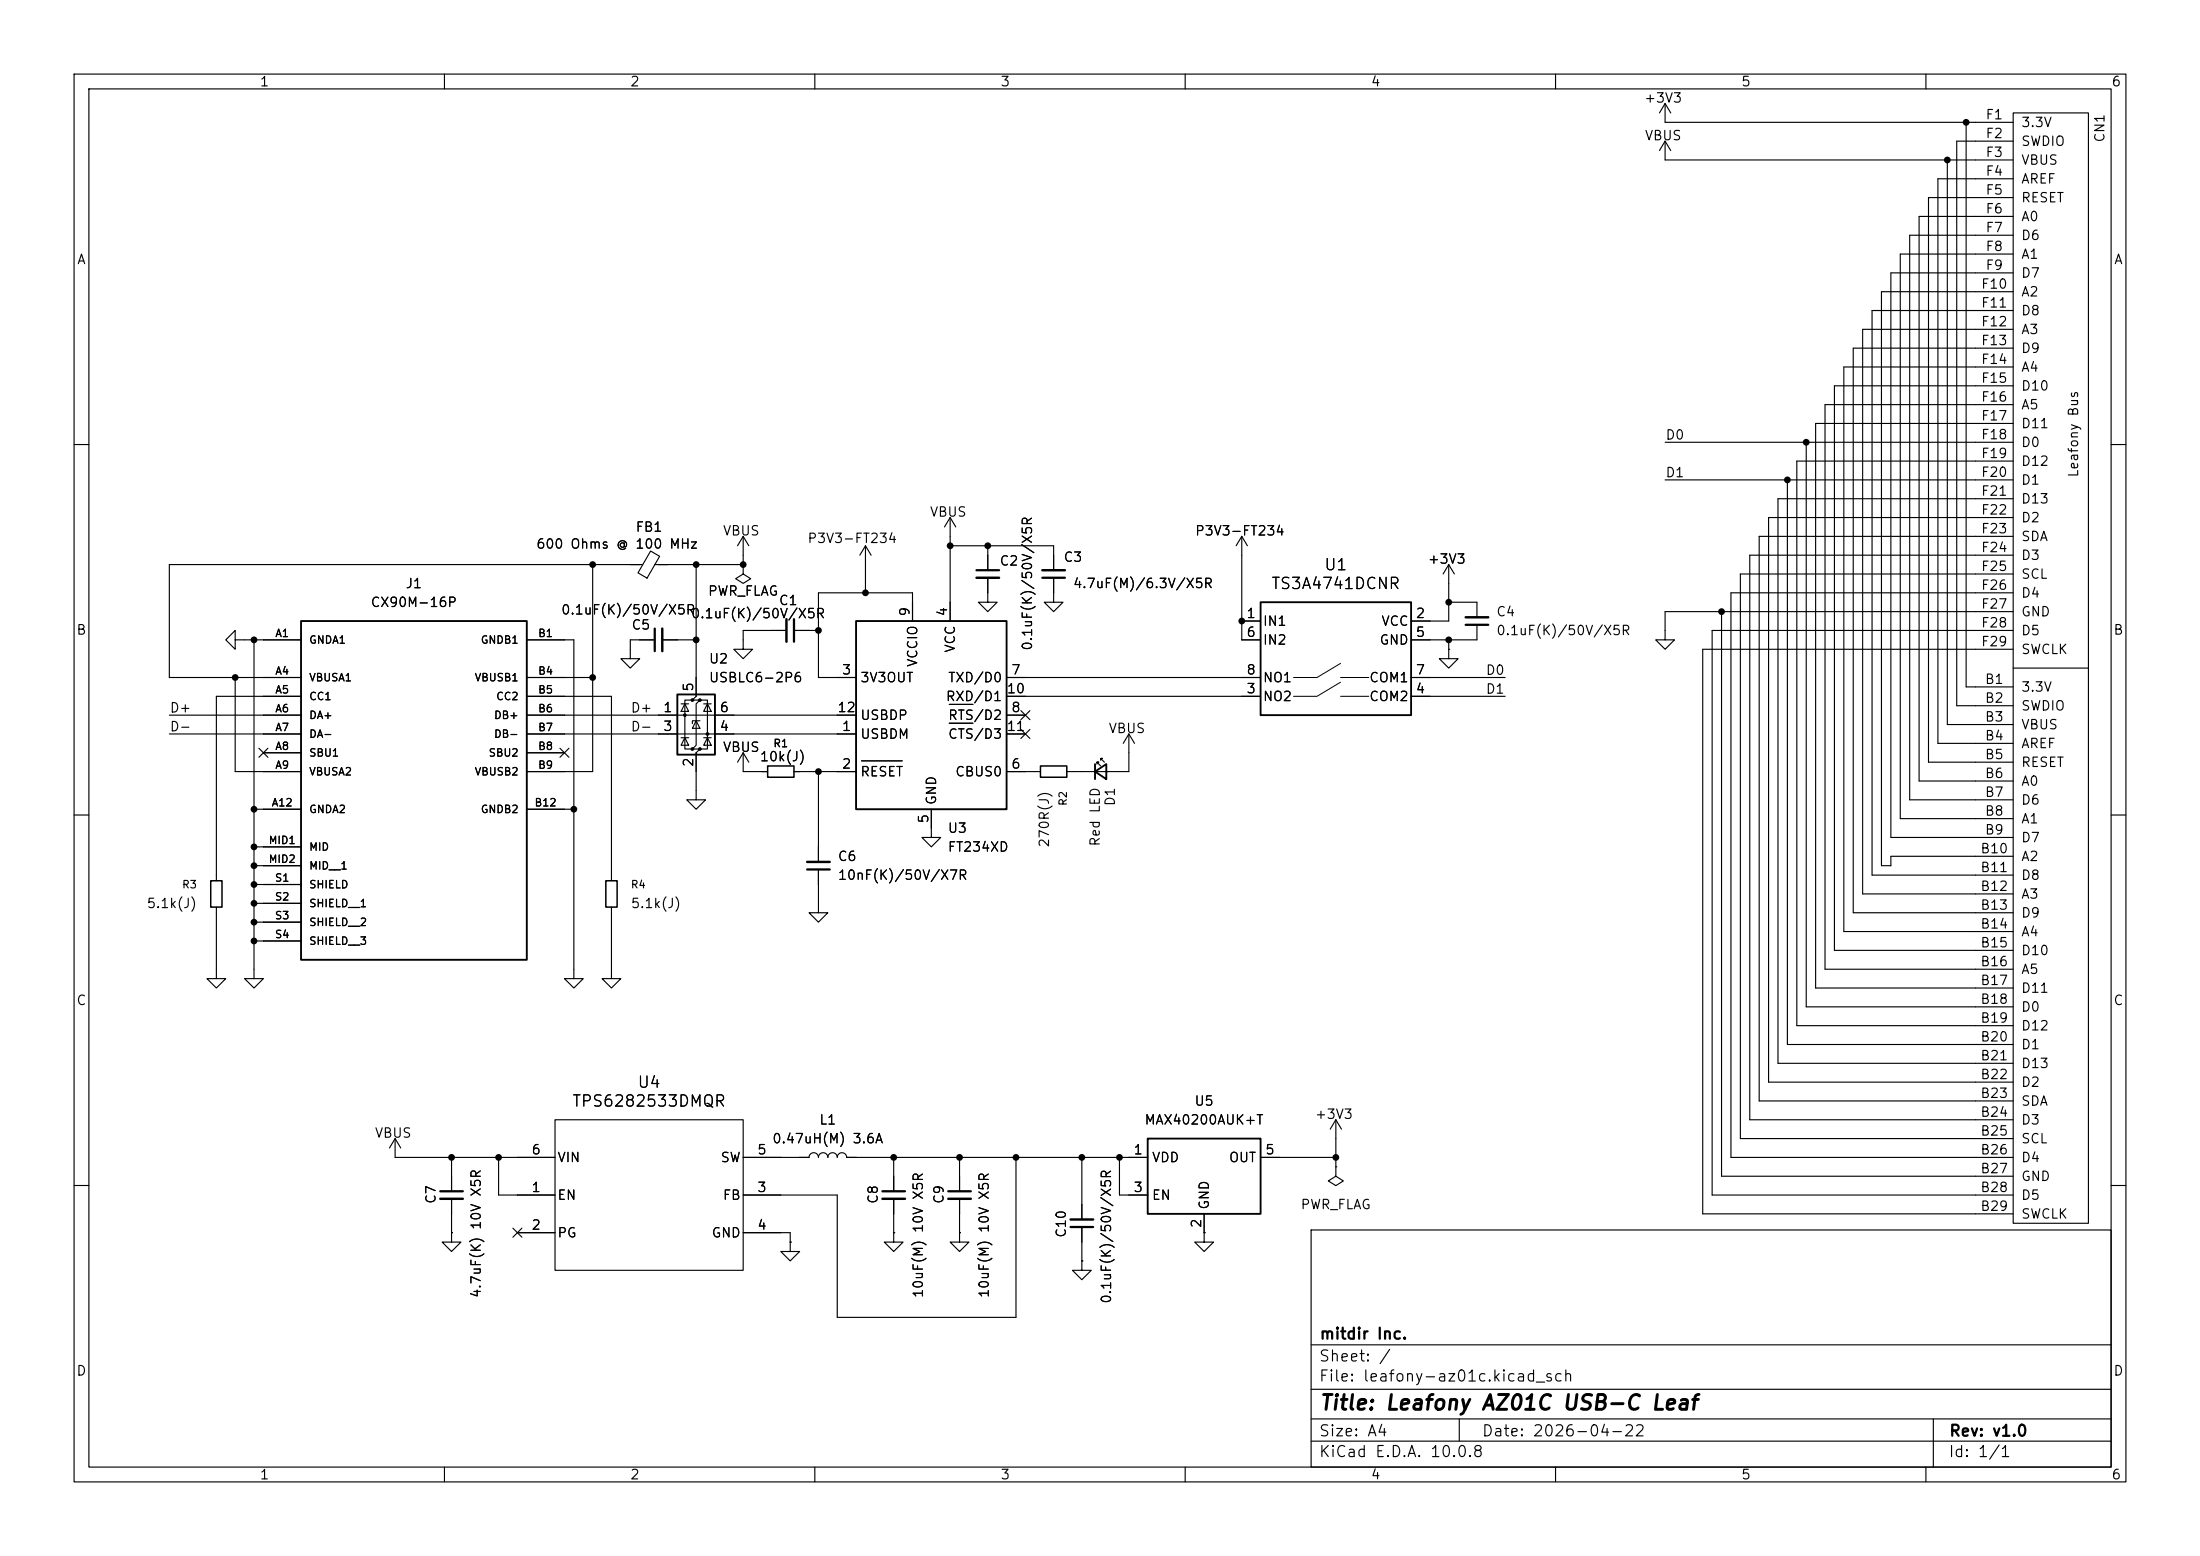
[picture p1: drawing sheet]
<svg xmlns="http://www.w3.org/2000/svg" width="297mm" height="210mm" viewBox="0 0 297 210" stroke-linecap="round" stroke-linejoin="round" font-family="sans-serif">
<g fill="none" stroke="#000" stroke-width=".15">
<path d="M10 10h277v190h-277zM12 12h273v186h-273zM60 10v2M110 10v2M160 10v2M210 10v2M224.8 14v2.5h47M224.8 19.1v2.5h47M224.8 14l-.8 1.2M224.8 14l.8 1.2M224.8 19.1l-.8 1.2M224.8 19.1l.8 1.2"/>
<path d="M260 10v2M265.4 16.5v76.2h6.4M271.8 15.2h10.1v149.9h-10.1zM271.8 19.1h-7.6v76.2h7.6M262.9 21.6v76.2h8.9M271.8 39.4h-17.8v77.4h1.3v-1.2h16.5M271.8 24.1h-10.2v76.2h10.2M271.8 26.7h-11.5v76.2h11.5M271.8 29.2h-12.7v76.2h12.7M271.8 31.8h-14v76.2h14M271.8 34.3h-15.3v76.2h15.3M271.8 36.8h-16.5v76.2h16.5"/>
<path d="M224.8 59.7h47M243.8 59.7v76.2h28M271.8 41.9h-19.1v76.2h19.1M271.8 44.5h-20.3v76.2h20.3M271.8 47h-21.6v76.2h21.6M271.8 49.5h-22.9v76.2h22.9M271.8 52.1h-24.2v76.2h24.2M271.8 54.6h-25.4v76.2h25.4M271.8 57.2h-26.7v76.2h26.7M10 60h2M80 76.2v27.9h-8.9M86.7 76.2h-63.8v15.2h17.7"/>
<path d="M87.8 74.4l1.3 .7-1.7 2.9-1.3-.7zM88.4 76.2h11.9M94 76.2v17.8l-.5 .5h1l-.5 .5v5.6l-.5 .5h1l-.5 .5v6.4h-1.3l1.3 1.2 1.2-1.2h-1.2M100.3 76.2v1.3l1 .6-1 .6-1-.6 1-.6M100.3 76.2h.1M100.3 72.4v3.8M100.3 72.4l-.7 1.3M100.3 72.4l.8 1.3M116.8 73.7l-.7 1.2M116.8 73.7l.8 1.2M116.8 73.7v6.3M128.3 73.7h13.9v3.3"/>
<path d="M128.3 69.9l-.8 1.2M128.3 69.9l.7 1.2M128.3 69.9v13.9M133.3 78v3.3h-1.2l1.2 1.3 1.3-1.3h-1.3M133.3 73.7v3.3M142.2 78v3.3h-1.2l1.2 1.3 1.3-1.3h-1.3M167.6 72.4v14h2.6M167.6 72.4l-.7 1.3M167.6 72.4l.8 1.3M195.6 76.2l-.8 1.3M195.6 76.2l.7 1.3M195.6 76.2v7.6h-5.1"/>
<path d="M224.8 64.8h47M241.3 64.8v76.2h30.5M271.8 62.2h-29.2v76.2h29.2M271.8 67.3h-31.8v76.2h31.8M271.8 69.9h-33v76.2h33M271.8 72.4h-34.3v76.2h34.3M271.8 74.9h-35.6v76.2h35.6M271.8 77.5h-36.9v76.2h36.9M285 60h2M22.9 99.1h17.7M22.9 96.5h17.7M31.7 86.4v1.2l-1.2-1.2 1.2-1.3v1.3h8.9"/>
<path d="M31.7 91.4v12.7h8.9M34.3 86.4v45.7h-1.3l1.3 1.3 1.3-1.3h-1.3M40.6 94h-11.4v24.9M71.1 86.4h6.4v45.7h-1.3l1.3 1.3 1.2-1.3h-1.2M71.1 99.1h44.5M71.1 91.4h8.9M71.1 96.5h44.5M71.1 94h11.4v24.9M88.4 86.4h-3.3v2.5h-1.3l1.3 1.3 1.3-1.3h-1.3M89.4 86.4h4.6M91.9 99.6h1.1M91.9 95h1.1"/>
<path d="M92.5 95l.5 1h-1.1zM92.5 99.6l.5 1h-1.1zM93.5 94.5h-1v6.6h1M94 97.3l.5 1h-1zM94.5 97.3h-1v.4M94.5 94.5h1v6.6h-1M95 99.6h1M95 95h1M95.5 95l.5 1h-1zM95.5 99.6l.5 1h-1zM106.2 85.1h-5.9v2.5h-1.2l1.2 1.3 1.3-1.3h-1.3M107.2 85.1h3.3"/>
<path d="M123.2 83.8v-3.8h-12.7v11.4h5.1M128.2 95.1h3.1M128.2 97.6h3.1M135.9 99.1h2.5M135.9 91.4h34.3M135.9 96.5h2.5M135.9 94h34.3M137.8 95.9l1.2 1.2M137.8 98.5l1.2 1.2M139 95.9l-1.2 1.2M139 98.5l-1.2 1.2M152.4 99.1v5h-8.4"/>
<path d="M152.4 99.1l-.8 1.2M152.4 99.1l.8 1.2M167.6 83.8h2.6M190.5 91.4h12.7M190.5 94h12.7M195.6 87.6v1.3h1.2l-1.2 1.3-1.3-1.3h1.3M195.6 87.6h.1M195.6 86.4v1.2M195.6 81.3h3.8v2M199.4 84.3v2.1h-8.9M232.4 82.6v76.2h39.4M271.8 82.6h-47v3.8h1.3l-1.3 1.2-1.3-1.2h1.3"/>
<path d="M271.8 80h-38.1v76.2h38.1M271.8 85.1h-40.7v76.2h40.7M271.8 90.2h10.1M271.8 87.6h-41.9v76.2h41.9M10 110h2M34.3 109.2h6.3M34.3 114.3h6.3M34.3 116.8h6.3M34.3 119.4h6.3M35 101l1.2 1.2M35.6 101.6h5M36.2 101l-1.2 1.2"/>
<path d="M71.1 101.6h5.1M71.1 109.2h6.4M75.6 101l1.2 1.2M76.8 101l-1.2 1.2M100.3 101.6v2.5h3.3M100.3 101.6l-.7 1.3M100.3 101.6l.8 1.3M107.2 104.1h8.4M110.5 117.3v5.9h-1.3l1.3 1.3 1.3-1.3h-1.3M110.5 104.1v12.2M116.3 102.7h5.5M125.7 109.2v3.8h-1.2l1.2 1.3 1.3-1.3h-1.3"/>
<path d="M135.9 104.1h4.6M148.1 103.1v-.2h.2h-.2l.5 .5M148.6 102.6v-.2h.2h-.2l.5 .5M285 110h2M29.2 122.4v9.7h1.3l-1.3 1.3-1.3-1.3h1.3M34.3 121.9h6.3M34.3 124.5h6.3M34.3 127h6.3M82.5 122.4v9.7h-1.2l1.2 1.3 1.3-1.3h-1.3M53.3 153.7v2.5h21.6M53.3 153.7l-.7 1.2M53.3 153.7l.8 1.2"/>
<path d="M61 156.2v4.6M67.3 156.2v5.1h7.6M74.9 151.1h25.4v20.4h-25.4zM100.3 156.2h8.9a.64 .64 0 0 1 .7-.6 .64 .64 0 0 1 .6 .6 .64 .64 0 0 1 .6-.6 .64 .64 0 0 1 .7 .6 .64 .64 0 0 1 .6-.6 .64 .64 0 0 1 .6 .6 .64 .64 0 0 1 .7-.6 .64 .64 0 0 1 .6 .6h40.6M120.6 156.2v4.6M129.5 156.2v4.6M137.2 156.2v21.6h-24.2v-16.5h-12.7M146 156.2v8.4M151.1 156.2v5.1h3.8M170.2 156.2h10.1M180.3 157.5v1.3l1.1 .6-1.1 .6-1-.6 1-.6M180.3 157.5h.1"/>
<path d="M180.3 151.1l-.7 1.3M180.3 151.1l.8 1.3M180.3 151.1v6.4M10 160h2M61 166.4v1.2h1.2l-1.2 1.3-1.3-1.3h1.3M61 166.4h.1M61 161.8v4.6M69.2 165.8l1.3 1.2M69.8 166.4h5.1M70.5 165.8l-1.3 1.2M100.3 166.4h6.4v1.2M106.7 167.6v1.3h1.2l-1.2 1.3-1.3-1.3h1.3"/>
<path d="M106.7 167.6h.1M120.6 166.4v1.2h1.3l-1.3 1.3-1.2-1.3h1.2M120.6 166.4h.1M120.6 161.8v4.6M129.5 166.4v1.2h1.3l-1.3 1.3-1.2-1.3h1.2M129.5 166.4h.1M129.5 161.8v4.6M146 170.2v1.3h1.3l-1.3 1.2-1.2-1.2h1.2M146 170.2h.1M146 165.6v4.6M162.6 166.4v1.2h1.2l-1.2 1.3-1.3-1.3h1.3M162.6 166.4h.1"/>
<path d="M162.6 163.8v2.6M177 166h108v32h-108zM285 160h2M60 198v2M110 198v2M160 198v2M177 194.5h108M177 191.5h108M177 187.5h108M177 181.5h108M197 191.5v3M210 198v2"/>
<path d="M260 198v2M261 191.5v6.5"/>
</g>
<path d="M28.4 118.9h1.6v3.5h-1.6zM81.8 118.9h1.5v3.5h-1.5zM103.6 103.4h3.6v1.5h-3.6zM140.5 103.4h3.5v1.5h-3.5z" fill="none" stroke="#000" stroke-width=".2"/>
<path d="M131.8 77h3.1M140.7 78h3.1M88.4 84.8v3.1M107.2 83.6v3M197.9 84.3h3M109 117.3h3M59.4 160.8h3.1M119.1 160.8h3.1M128 160.8h3.1M144.5 165.6h3.1" fill="none" stroke="#000" stroke-width=".3"/>
<path d="M131.8 78h3.1M140.7 77h3.1M89.4 84.8v3.1M106.2 83.6v3M197.9 83.3h3M109 116.3h3M59.4 161.8h3.1M119.1 161.8h3.1M128 161.8h3.1M144.5 164.6h3.1" fill="none" stroke="#000" stroke-width=".33"/>
<path d="M40.6 83.8h30.5v45.7h-30.5zM91.4 93.7h5.1v8.2h-5.1zM115.6 83.8h20.3v25.4h-20.3zM170.2 81.3h20.3v15.2h-20.3zM147.8 104.1l1.6-1v2.1zM147.8 103.1v2.1M154.9 153.7h15.3v10.1h-15.3z" fill="none" stroke="#000" stroke-width=".25"/>
<g fill="#000">
<circle cx="265.4" cy="16.5" r=".46"/>
<circle cx="262.9" cy="21.6" r=".46"/>
<circle cx="243.8" cy="59.7" r=".46"/>
<circle cx="80" cy="76.2" r=".46"/>
<circle cx="94" cy="76.2" r=".46"/>
<circle cx="100.3" cy="76.2" r=".46"/>
<circle cx="128.3" cy="73.7" r=".46"/>
<circle cx="133.3" cy="73.7" r=".46"/>
<circle cx="241.3" cy="64.8" r=".46"/>
<circle cx="31.7" cy="91.4" r=".46"/>
<circle cx="34.3" cy="86.4" r=".46"/>
<circle cx="80" cy="91.4" r=".46"/>
<circle cx="92.5" cy="96.5" r=".25"/>
<circle cx="93.5" cy="94.5" r=".25"/>
<circle cx="94" cy="86.4" r=".46"/>
<circle cx="94.5" cy="94.5" r=".25"/>
<circle cx="95.5" cy="99.1" r=".25"/>
<circle cx="110.5" cy="85.1" r=".46"/>
<circle cx="116.8" cy="80" r=".46"/>
<circle cx="167.6" cy="83.8" r=".46"/>
<circle cx="195.6" cy="81.3" r=".46"/>
<circle cx="195.6" cy="86.4" r=".46"/>
<circle cx="232.4" cy="82.6" r=".46"/>
<circle cx="34.3" cy="116.8" r=".46"/>
<circle cx="34.3" cy="109.2" r=".46"/>
<circle cx="34.3" cy="114.3" r=".46"/>
<circle cx="34.3" cy="119.4" r=".46"/>
<circle cx="77.5" cy="109.2" r=".46"/>
<circle cx="93.5" cy="101.1" r=".25"/>
<circle cx="94.5" cy="101.1" r=".25"/>
<circle cx="110.5" cy="104.1" r=".46"/>
<circle cx="34.3" cy="127" r=".46"/>
<circle cx="34.3" cy="121.9" r=".46"/>
<circle cx="34.3" cy="124.5" r=".46"/>
<circle cx="61" cy="156.2" r=".46"/>
<circle cx="67.3" cy="156.2" r=".46"/>
<circle cx="120.6" cy="156.2" r=".46"/>
<circle cx="129.5" cy="156.2" r=".46"/>
<circle cx="137.2" cy="156.2" r=".46"/>
<circle cx="146" cy="156.2" r=".46"/>
<circle cx="151.1" cy="156.2" r=".46"/>
<circle cx="180.3" cy="156.2" r=".46"/>
</g>
<path d="M181 89.5l-3.2 1.9h-3.2M181 92.1l-3.2 1.9h-3.2M181 91.4h3.8M181 94h3.8" fill="none" stroke="#000" stroke-width=".14"/>
<text font-size="2" x="178" y="190.8">Title: Leafony AZ01C USB-C Leaf</text>
<g font-size="1.5">
<text x="178.7" y="77.4">U1</text>
<text x="171.5" y="79.9">TS3A4741DCNR</text>
<text x="77.1" y="149.7">TPS6282533DMQR</text>
<text x="86" y="147.2">U4</text>
<text x="178" y="184.1">Sheet: /</text>
<text x="178" y="181.1">mitdir Inc.</text>
<text x="178" y="186.8">File: leafony-az01c.kicad_sch</text>
<text x="178" y="197">KiCad E.D.A. 10.0.8</text>
<text x="178" y="194.2">Size: A4</text>
<text x="200" y="194.2">Date: 2026-04-22</text>
<text x="263" y="197">Id: 1/1</text>
<text x="263" y="194.2">Rev: v1.0</text>
</g>
<g font-size="1.3">
<text x="35" y="12">1</text>
<text x="85" y="12">2</text>
<text x="135" y="12">3</text>
<text x="185" y="12">4</text>
<text x="235" y="12">5</text>
<text x="285" y="12">6</text>
<text x="221.9" y="14.2">+3V3</text>
<text x="268" y="16.4">F1</text>
<text x="272.8" y="17.5">3.3V</text>
<text x="222" y="19.3">VBUS</text>
<text x="268" y="19">F2</text>
<text x="268" y="21.5">F3</text>
<text x="272.8" y="20">SWDIO</text>
<text x="272.8" y="22.6">VBUS</text>
<text x="284.4" y="19.3" transform="rotate(-90 284.4 19.3)">CN1</text>
<text x="268" y="24">F4</text>
<text x="268" y="26.6">F5</text>
<text x="268" y="29.1">F6</text>
<text x="272.8" y="25.1">AREF</text>
<text x="272.8" y="27.6">RESET</text>
<text x="10.3" y="36">A</text>
<text x="268" y="31.7">F7</text>
<text x="268" y="34.2">F8</text>
<text x="272.8" y="30.2">A0</text>
<text x="272.8" y="32.7">D6</text>
<text x="272.8" y="35.3">A1</text>
<text x="285.3" y="36">A</text>
<text x="267.4" y="39.3">F10</text>
<text x="267.4" y="41.8">F11</text>
<text x="268" y="36.7">F9</text>
<text x="272.8" y="37.8">D7</text>
<text x="272.8" y="40.3">A2</text>
<text x="267.4" y="44.4">F12</text>
<text x="267.4" y="46.9">F13</text>
<text x="272.8" y="42.9">D8</text>
<text x="272.8" y="45.4">A3</text>
<text x="272.8" y="48">D9</text>
<text x="267.4" y="49.4">F14</text>
<text x="267.4" y="52">F15</text>
<text x="272.8" y="50.5">A4</text>
<text x="272.8" y="53">D10</text>
<text x="224.8" y="59.7">D0</text>
<text x="267.4" y="54.5">F16</text>
<text x="267.4" y="57.1">F17</text>
<text x="267.4" y="59.6">F18</text>
<text x="272.8" y="55.6">A5</text>
<text x="272.8" y="58.1">D11</text>
<text x="224.8" y="64.7">D1</text>
<text x="267.4" y="62.1">F19</text>
<text x="267.4" y="64.7">F20</text>
<text x="272.8" y="60.7">D0</text>
<text x="272.8" y="63.2">D12</text>
<text x="272.8" y="65.7">D1</text>
<text x="280.9" y="64.5" transform="rotate(-90 280.9 64.5)">Leafony Bus</text>
<text x="125.4" y="70.1">VBUS</text>
<text x="267.4" y="67.2">F21</text>
<text x="267.4" y="69.8">F22</text>
<text x="272.8" y="68.3">D13</text>
<text x="272.8" y="70.8">D2</text>
<text x="72.3" y="74.4">600 Ohms @ 100 MHz</text>
<text x="85.7" y="72.1">FB1</text>
<text x="97.5" y="72.6">VBUS</text>
<text x="108.9" y="73.6">P3V3-FT234</text>
<text x="134.9" y="76.7">C2</text>
<text x="143.5" y="76.1">C3</text>
<text x="161.2" y="72.6">P3V3-FT234</text>
<text x="192.7" y="76.4">+3V3</text>
<text x="267.4" y="72.3">F23</text>
<text x="267.4" y="74.8">F24</text>
<text x="267.4" y="77.4">F25</text>
<text x="272.8" y="73.4">SDA</text>
<text x="272.8" y="75.9">D3</text>
<text x="49.9" y="82.2">CX90M-16P</text>
<text x="54.7" y="79.7">J1</text>
<text x="75.7" y="83.3">0.1uF(K)/50V/X5R</text>
<text x="93.2" y="83.8">0.1uF(K)/50V/X5R</text>
<text x="95.5" y="80.7">PWR_FLAG</text>
<text x="105.1" y="82">C1</text>
<text x="123.1" y="83.3" transform="rotate(-90 123.1 83.3)">9</text>
<text x="128.2" y="83.3" transform="rotate(-90 128.2 83.3)">4</text>
<text x="144.8" y="79.7">4.7uF(M)/6.3V/X5R</text>
<text x="168.2" y="83.7">1</text>
<text x="191" y="83.7">2</text>
<text x="201.9" y="83.5">C4</text>
<text x="267.4" y="79.9">F26</text>
<text x="267.4" y="82.5">F27</text>
<text x="272.8" y="78.4">SCL</text>
<text x="272.8" y="81">D4</text>
<text x="272.8" y="83.5">GND</text>
<text x="10.2" y="86">B</text>
<text x="85.2" y="85.3">C5</text>
<text x="95.6" y="89.9">U2</text>
<text x="129.2" y="88.2" transform="rotate(-90 129.2 88.2)">VCC</text>
<text x="139.6" y="87.9" transform="rotate(-90 139.6 87.9)">0.1uF(K)/50V/X5R</text>
<text x="168.2" y="86.3">6</text>
<text x="170.4" y="84.8">IN1</text>
<text x="170.4" y="87.3">IN2</text>
<text x="186.1" y="87.3">GND</text>
<text x="186.4" y="84.8">VCC</text>
<text x="191" y="86.3">5</text>
<text x="201.9" y="86">0.1uF(K)/50V/X5R</text>
<text x="267.4" y="85">F28</text>
<text x="267.4" y="87.5">F29</text>
<text x="272.8" y="86.1">D5</text>
<text x="272.8" y="88.6">SWCLK</text>
<text x="285.2" y="86">B</text>
<text x="93.9" y="93.4" transform="rotate(-90 93.9 93.4)">5</text>
<text x="95.6" y="92.4">USBLC6-2P6</text>
<text x="113.6" y="91.4">3</text>
<text x="116.1" y="92.4">3V3OUT</text>
<text x="124.2" y="90.1" transform="rotate(-90 124.2 90.1)">VCCIO</text>
<text x="127.6" y="94.9">RXD/D1</text>
<text x="127.9" y="92.4">TXD/D0</text>
<text x="135.8" y="93.9">10</text>
<text x="136.4" y="91.4">7</text>
<text x="168.2" y="93.9">3</text>
<text x="168.2" y="91.4">8</text>
<text x="170.4" y="94.9">NO2</text>
<text x="170.4" y="92.4">NO1</text>
<text x="184.8" y="94.9">COM2</text>
<text x="184.8" y="92.4">COM1</text>
<text x="191" y="93.9">4</text>
<text x="191" y="91.4">7</text>
<text x="200.5" y="91.4">D0</text>
<text x="200.5" y="93.9">D1</text>
<text x="267.9" y="92.6">B1</text>
<text x="267.9" y="95.2">B2</text>
<text x="272.8" y="93.7">3.3V</text>
<text x="22.8" y="96.5">D+</text>
<text x="22.8" y="99">D-</text>
<text x="85.1" y="96.5">D+</text>
<text x="85.1" y="99">D-</text>
<text x="89.4" y="96.4">1</text>
<text x="89.4" y="99">3</text>
<text x="97.1" y="99">4</text>
<text x="97.1" y="96.4">6</text>
<text x="97.5" y="101.8">VBUS</text>
<text x="113" y="96.4">12</text>
<text x="113.6" y="99">1</text>
<text x="116.1" y="100">USBDM</text>
<text x="116.1" y="97.5">USBDP</text>
<text x="127.9" y="97.5">RTS/D2</text>
<text x="127.9" y="100">CTS/D3</text>
<text x="135.8" y="99">11</text>
<text x="136.4" y="96.4">8</text>
<text x="149.6" y="99.3">VBUS</text>
<text x="267.9" y="97.7">B3</text>
<text x="267.9" y="100.2">B4</text>
<text x="272.8" y="96.2">SWDIO</text>
<text x="272.8" y="98.8">VBUS</text>
<text x="272.8" y="101.3">AREF</text>
<text x="93.9" y="103.6" transform="rotate(-90 93.9 103.6)">2</text>
<text x="102.5" y="103.1">10k(J)</text>
<text x="113.6" y="104.1">2</text>
<text x="116.1" y="105.1">RESET</text>
<text x="128.9" y="105.1">CBUS0</text>
<text x="136.4" y="104.1">6</text>
<text x="267.9" y="102.8">B5</text>
<text x="267.9" y="105.3">B6</text>
<text x="267.9" y="107.9">B7</text>
<text x="272.8" y="103.8">RESET</text>
<text x="272.8" y="106.4">A0</text>
<text x="125.6" y="111.2" transform="rotate(-90 125.6 111.2)">5</text>
<text x="126.7" y="108.7" transform="rotate(-90 126.7 108.7)">GND</text>
<text x="127.9" y="112.7">U3</text>
<text x="150.8" y="108.9" transform="rotate(-90 150.8 108.9)">D1</text>
<text x="267.9" y="110.4">B8</text>
<text x="267.9" y="112.9">B9</text>
<text x="272.8" y="108.9">D6</text>
<text x="272.8" y="111.5">A1</text>
<text x="272.8" y="114">D7</text>
<text x="113" y="116.5">C6</text>
<text x="113" y="119.1">10nF(K)/50V/X7R</text>
<text x="127.9" y="115.3">FT234XD</text>
<text x="141.9" y="114.5" transform="rotate(-90 141.9 114.5)">270R(J)</text>
<text x="148.8" y="114.3" transform="rotate(-90 148.8 114.3)">Red LED</text>
<text x="267.3" y="115.5">B10</text>
<text x="267.3" y="118">B11</text>
<text x="272.8" y="116.5">A2</text>
<text x="272.8" y="119.1">D8</text>
<text x="19.7" y="122.9">5.1k(J)</text>
<text x="85.1" y="122.9">5.1k(J)</text>
<text x="267.3" y="120.6">B12</text>
<text x="267.3" y="123.1">B13</text>
<text x="267.3" y="125.6">B14</text>
<text x="272.8" y="121.6">A3</text>
<text x="272.8" y="124.2">D9</text>
<text x="267.3" y="128.2">B15</text>
<text x="267.3" y="130.7">B16</text>
<text x="272.8" y="126.7">A4</text>
<text x="272.8" y="129.2">D10</text>
<text x="272.8" y="131.8">A5</text>
<text x="10.2" y="136">C</text>
<text x="267.3" y="133.3">B17</text>
<text x="267.3" y="135.8">B18</text>
<text x="272.8" y="134.3">D11</text>
<text x="272.8" y="136.9">D0</text>
<text x="285.2" y="136">C</text>
<text x="267.3" y="138.3">B19</text>
<text x="267.3" y="140.9">B20</text>
<text x="267.3" y="143.4">B21</text>
<text x="272.8" y="139.4">D12</text>
<text x="272.8" y="141.9">D1</text>
<text x="161.2" y="149.6">U5</text>
<text x="267.3" y="146">B22</text>
<text x="267.3" y="148.5">B23</text>
<text x="272.8" y="144.5">D13</text>
<text x="272.8" y="147">D2</text>
<text x="272.8" y="149.6">SDA</text>
<text x="50.5" y="153.9">VBUS</text>
<text x="104.2" y="154.6">0.47uH(M) 3.6A</text>
<text x="110.5" y="152.1">L1</text>
<text x="154.4" y="152.1">MAX40200AUK+T</text>
<text x="177.4" y="151.3">+3V3</text>
<text x="267.3" y="151">B24</text>
<text x="267.3" y="153.6">B25</text>
<text x="272.8" y="152.1">D3</text>
<text x="272.8" y="154.6">SCL</text>
<text x="71.7" y="161.2">1</text>
<text x="71.7" y="156.1">6</text>
<text x="75.2" y="157.2">VIN</text>
<text x="97.2" y="157.2">SW</text>
<text x="102.1" y="161.2">3</text>
<text x="102.1" y="156.1">5</text>
<text x="152.9" y="156.1">1</text>
<text x="152.9" y="161.2">3</text>
<text x="155.4" y="157.2">VDD</text>
<text x="165.8" y="157.2">OUT</text>
<text x="170.7" y="156.1">5</text>
<text x="267.3" y="156.1">B26</text>
<text x="267.3" y="158.7">B27</text>
<text x="267.3" y="161.2">B28</text>
<text x="272.8" y="157.2">D4</text>
<text x="272.8" y="159.7">GND</text>
<text x="59.1" y="162.6" transform="rotate(-90 59.1 162.6)">C7</text>
<text x="71.7" y="166.3">2</text>
<text x="75.2" y="162.3">EN</text>
<text x="75.2" y="167.3">PG</text>
<text x="96" y="167.3">GND</text>
<text x="97.5" y="162.3">FB</text>
<text x="102.1" y="166.3">4</text>
<text x="118.8" y="162.6" transform="rotate(-90 118.8 162.6)">C8</text>
<text x="127.7" y="162.6" transform="rotate(-90 127.7 162.6)">C9</text>
<text x="144.2" y="167.1" transform="rotate(-90 144.2 167.1)">C10</text>
<text x="155.4" y="162.3">EN</text>
<text x="162.5" y="165.8" transform="rotate(-90 162.5 165.8)">2</text>
<text x="163.5" y="163.3" transform="rotate(-90 163.5 163.3)">GND</text>
<text x="175.5" y="163.5">PWR_FLAG</text>
<text x="267.3" y="163.7">B29</text>
<text x="272.8" y="162.3">D5</text>
<text x="272.8" y="164.8">SWCLK</text>
<text x="65.2" y="175.3" transform="rotate(-90 65.2 175.3)">4.7uF(K) 10V X5R</text>
<text x="124.9" y="175.3" transform="rotate(-90 124.9 175.3)">10uF(M) 10V X5R</text>
<text x="133.8" y="175.3" transform="rotate(-90 133.8 175.3)">10uF(M) 10V X5R</text>
<text x="150.3" y="176" transform="rotate(-90 150.3 176)">0.1uF(K)/50V/X5R</text>
<text x="10.2" y="186">D</text>
<text x="285.2" y="186">D</text>
<text x="35" y="200">1</text>
<text x="85" y="200">2</text>
<text x="135" y="200">3</text>
<text x="185" y="200">4</text>
<text x="235" y="200">5</text>
<text x="285" y="200">6</text>
</g>
<g font-size="1">
<text x="37.1" y="86.2">A1</text>
<text x="41.7" y="87.1">GNDA1</text>
<text x="64.8" y="87.1">GNDB1</text>
<text x="72.6" y="86.2">B1</text>
<text x="37.1" y="91.3">A4</text>
<text x="37.1" y="93.9">A5</text>
<text x="41.7" y="92.2">VBUSA1</text>
<text x="41.7" y="94.7">CC1</text>
<text x="64" y="92.2">VBUSB1</text>
<text x="66.9" y="94.7">CC2</text>
<text x="72.6" y="91.3">B4</text>
<text x="72.6" y="93.9">B5</text>
<text x="37.1" y="96.4">A6</text>
<text x="37.1" y="98.9">A7</text>
<text x="37.1" y="101.5">A8</text>
<text x="41.7" y="97.3">DA+</text>
<text x="41.7" y="99.8">DA-</text>
<text x="66.6" y="97.3">DB+</text>
<text x="66.6" y="99.8">DB-</text>
<text x="72.6" y="96.4">B6</text>
<text x="72.6" y="98.9">B7</text>
<text x="72.6" y="101.5">B8</text>
<text x="104.3" y="101.1">R1</text>
<text x="37.1" y="104">A9</text>
<text x="41.7" y="102.4">SBU1</text>
<text x="41.7" y="104.9">VBUSA2</text>
<text x="64" y="104.9">VBUSB2</text>
<text x="65.9" y="102.4">SBU2</text>
<text x="72.6" y="104">B9</text>
<text x="36.6" y="109.1">A12</text>
<text x="41.7" y="110">GNDA2</text>
<text x="64.8" y="110">GNDB2</text>
<text x="72.1" y="109.1">B12</text>
<text x="144.3" y="108.9" transform="rotate(-90 144.3 108.9)">R2</text>
<text x="36.2" y="114.2">MID1</text>
<text x="36.2" y="116.7">MID2</text>
<text x="37" y="119.3">S1</text>
<text x="41.7" y="115.1">MID</text>
<text x="41.7" y="117.6">MID__1</text>
<text x="24.5" y="120.1">R3</text>
<text x="37" y="121.8">S2</text>
<text x="37" y="124.3">S3</text>
<text x="41.7" y="120.1">SHIELD</text>
<text x="41.7" y="122.7">SHIELD__1</text>
<text x="41.7" y="125.2">SHIELD__2</text>
<text x="85.1" y="120.1">R4</text>
<text x="37" y="126.9">S4</text>
<text x="41.7" y="127.8">SHIELD__3</text>
</g>
</svg>
